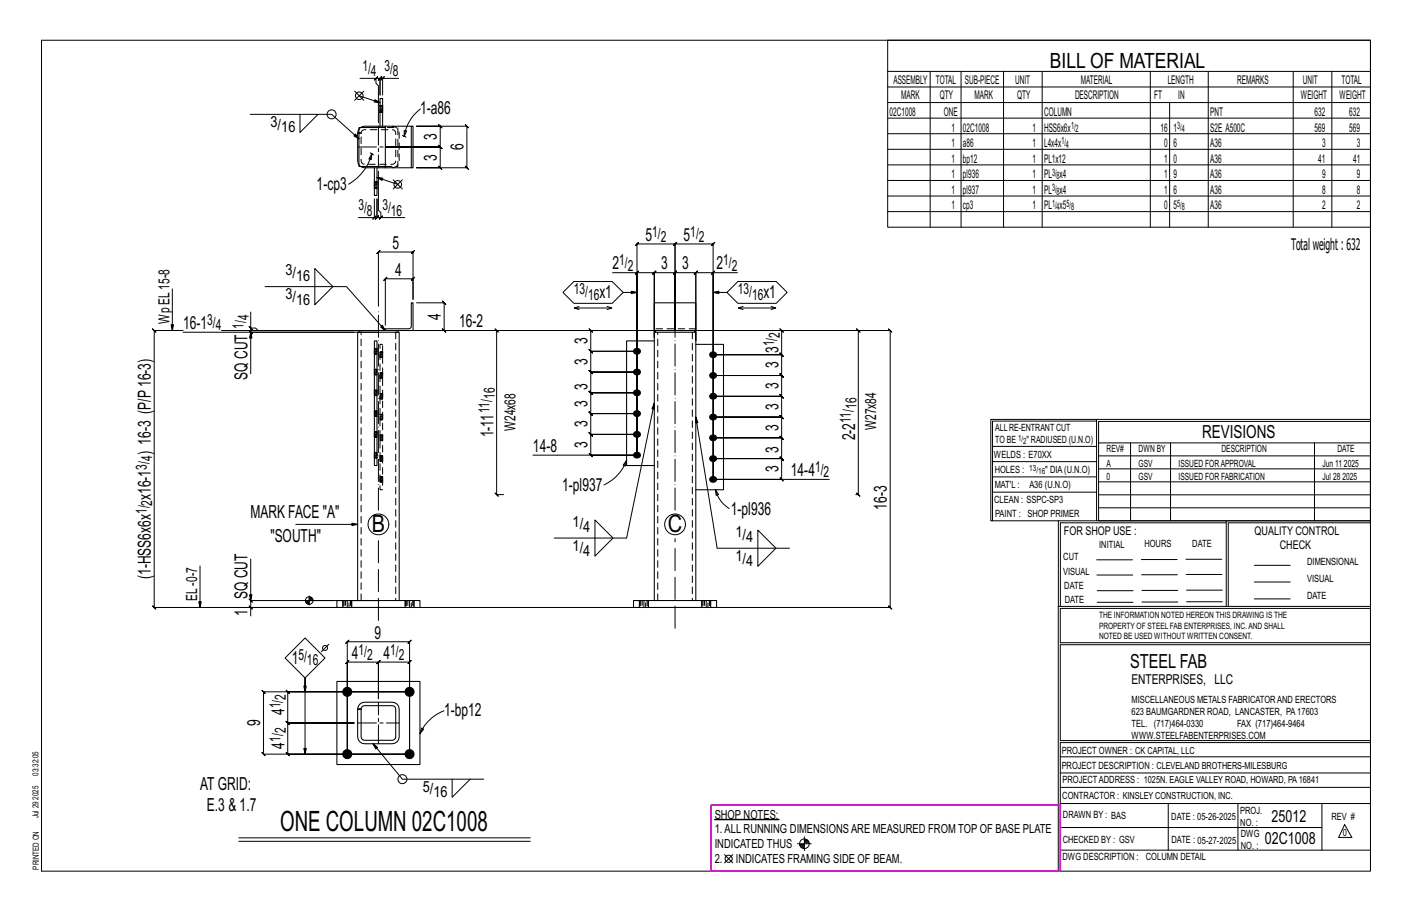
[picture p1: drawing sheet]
<svg xmlns="http://www.w3.org/2000/svg" width="432mm" height="279mm" viewBox="0 0 432 279" stroke-linecap="round" stroke-linejoin="round" font-family="sans-serif">
<g fill="#000" stroke="#000" stroke-width=".31">
<path d="M194 106.8a.99 .99 0 0 1 1.5-.1 .99 .99 0 0 1-.2 1.5 .98 .98 0 0 1-1.3-.1 .98 .98 0 0 1 0-1.3zM194 113.1a.99 .99 0 0 1 1.5-.1 .99 .99 0 0 1-.2 1.5 .98 .98 0 0 1-1.3-.1 .98 .98 0 0 1 0-1.3zM217.3 107.8a.99 .99 0 0 1 1.5-.1 .99 .99 0 0 1-.2 1.5 .98 .98 0 0 1-1.3-.1 .98 .98 0 0 1 0-1.3zM217.3 114.2a.99 .99 0 0 1 1.5-.1 .99 .99 0 0 1-.2 1.5 .98 .98 0 0 1-1.3-.1 .98 .98 0 0 1 0-1.3zM194 119.5a.99 .99 0 0 1 1.5-.1 .99 .99 0 0 1-.2 1.5 .98 .98 0 0 1-1.3-.1 .98 .98 0 0 1 0-1.3zM194 125.8a.99 .99 0 0 1 1.5-.1 .99 .99 0 0 1-.2 1.5 .98 .98 0 0 1-1.3-.1 .98 .98 0 0 1 0-1.3zM194 132.2a.99 .99 0 0 1 1.5-.1 .99 .99 0 0 1-.2 1.5 .98 .98 0 0 1-1.3-.1 .98 .98 0 0 1 0-1.3zM194 138.5a.99 .99 0 0 1 1.5-.1 .99 .99 0 0 1-.2 1.5 .98 .98 0 0 1-1.3-.1 .98 .98 0 0 1 0-1.3zM217.3 120.5a.99 .99 0 0 1 1.5-.1 .99 .99 0 0 1-.2 1.5 .98 .98 0 0 1-1.3-.1 .98 .98 0 0 1 0-1.3zM217.3 126.9a.99 .99 0 0 1 1.5-.1 .99 .99 0 0 1-.2 1.5 .98 .98 0 0 1-1.3-.1 .98 .98 0 0 1 0-1.3zM217.3 133.2a.99 .99 0 0 1 1.5-.1 .99 .99 0 0 1-.2 1.5 .98 .98 0 0 1-1.3-.1 .98 .98 0 0 1 0-1.3zM217.3 139.6a.99 .99 0 0 1 1.5-.1 .99 .99 0 0 1-.2 1.5 .98 .98 0 0 1-1.3-.1 .98 .98 0 0 1 0-1.3z"/>
<path d="M217.3 145.9a.99 .99 0 0 1 1.5-.1 .99 .99 0 0 1-.2 1.5 .98 .98 0 0 1-1.3-.1 .98 .98 0 0 1 0-1.3zM218.6 250.5l19.6 .1z"/>
<circle cx="106.2" cy="211.5" r="1.39"/>
<circle cx="125.2" cy="211.5" r="1.39"/>
<circle cx="106.2" cy="230.5" r="1.39"/>
<circle cx="125.2" cy="230.5" r="1.39"/>
</g>
<g fill="none" stroke="#000" stroke-width=".31">
<path d="M12.7 12.3h406.4v254h-406.4zM271.5 12.3h147.6v57.2h-147.6zM76.5 35h24.9l8.4 7.4-1.6-.8 .5-.6 1.1 1.4M91.7 35v5.5l5.6-5.5M108.5 27.9l2.8 2.8M109.9 29.3l6.3 2.1-1.8-.2 .3-.7 1.5 .9M110.1 24h4.9v1.5l.7 .7v11.3M111.3 27.9l-2.8 2.8M115 24l-.5 .5 1-1zM115 24h1.2l-.5 .5 1-1-.5 .5v5.1v-5.1l-.5 .5 1-1-.5 .5h.8M117 24l.5-.5-1 1zM121.9 24h-4.9v5.1"/>
<path d="M123.6 39.9l.8 .1-.8 1.7zM128.6 33.3a12.7 12.7 0 0 0-5 8.4M271.5 21.8h147.6M271.5 26.6h147.6M271.5 31.4h147.6M271.5 36.1h147.6M284.5 21.8v47.7M293.9 21.8v47.7M306.9 21.8v47.7M318.7 21.8v47.7M351.8 21.8v47.7M357.7 31.4v38.1"/>
<path d="M369.5 21.8v47.7M395.5 21.8v47.7M407.3 21.8v47.7M113.2 46.7l.5 .3M113.7 47l-.2 1.8-.7-.2zM113.7 47a15.3 15.3 0 0 1-7.1 9.3M113.7 47l.5 .4M115.3 54.2l1.5 1 .3-.8-1.8-.2 6.3 2.2M115.7 52.3v12l.8 .7v1.5h7.3M117.8 44.9h16.8l.5 .5-1-1 .5 .5v-6.3l.5 .5-1-1 .5 .5h-7.2h15.4l-.5-.5 1 1-.5-.5v12.7l-.5-.5 1 1-.5-.5h-15.4h7.2l.5 .5-1-1 .5 .5v-6.4l.5 .5-1-1 .5 .5zM120.2 55l2.8 2.8M123 55l-2.8 2.8"/>
<path d="M123.1 41.4l.5 .3M123.6 41.7l.5 .3M271.5 40.9h147.6M271.5 45.6h147.6M271.5 50.4h147.6M271.5 55.2h147.6M271.5 59.9h147.6M114 67l1-1zM114.5 60.8v5.7h-4.9M114.5 66.5h.8l-.5 .5 1-1-.5 .5v-5.7v5.7l-.5 .5 1-1-.5 .5h1.2M116.5 66.5l.5-.5-1 1zM271.5 64.7h147.6"/>
<path d="M52.7 88.3v12.7l-.4-1.7h.8l-.4 1.7M76.2 99.8l1 1zM76.7 95.4v4.9h1.5l.7 .7h36.8M81.1 87.6h24.9l11.8 13.4-1.4-1 .6-.5 .8 1.5M96.3 82.1l5.5 5.5-5.5 5.6zM115.7 93.6v-16.6l-.5 .5 1-1-.5 .5h10.6l-.5 .5 1-1-.5 .5v14.5v-6.3l.5-.5-1 1 .5-.5h-8.5l.5-.5-1 1 .5-.5v14.2M127.4 92.6h8.4l-.5-.5 1 1-.5-.5v8.4l-.5-.5 1 1-.5-.5h-8.4h13M172.2 89.4l3.3-3.3h11.7l3.4 3.3-3.4 3.3h-11.7zM177.1 93.7l-1.5 .5M185.6 93.7l1.5 .5-1.5 .4M187.1 94.2h-11.5l1.5 .4M187.3 83.4h7.5v55.7v-64.5l-.5 .5 1-1-.5 .5h11.6l-.5 .5 1-1-.5 .5v26.4v-17.6l.5-.5-1 1 .5-.5h-6.3l.5-.5-1 1 .5-.5v19.8v-19.8l.5-.5-1 1 .5-.5h-5.3"/>
<path d="M190.6 89.4h4.2l-1.8 .4v-.8l1.8 .4M195.3 82.9l-1 1zM218.1 83.4h-5.3l.5-.5-1 1 .5-.5v20.8v-20.8l.5-.5-1 1 .5-.5h-6.4l.5-.5-1 1 .5-.5v17.6v-26.4l-.5 .5 1-1-.5 .5h11.7l-.5 .5 1-1-.5 .5v71.9v-63.1h7.4M218.1 89.4l1.7 .4v-.8l-1.7 .4h4.2M218.6 82.9l-1 1zM225.6 86.1h11.8l3.3 3.3-3.3 3.3h-11.8l-3.3-3.3zM227.2 93.7l-1.4 .5 1.4 .4M235.8 93.7l1.4 .5h-11.4M237.2 94.2l-1.4 .4M56 101h-8.8l-.5-.5 1 1-.5-.5v84.7l-.5-.5 1 1-.5-.5h225l.5 .5-1-1 .5 .5v-84.7l.5 .5-1-1 .5 .5h-204.5M56 101.6h52.3M76.7 100.3v1.3l-.5-.5 1 1-.5-.5h39"/>
<path d="M76.7 101.6l-.4 1.7h.7l-.3-1.7v12.7M151.4 100.5l1 1zM151.9 101v50.2l-.5-.5 1 1-.5-.5h2.1M262 100.5l1 1zM262.5 101v50.2l-.5-.5 1 1-.5-.5h-.8M163 139.1h31.8h-14.1l.5 .5-1-1 .5 .5v-6.3l.5 .5-1-1 .5 .5h14.1h-14.1l.5 .5-1-1 .5 .5v-6.4l.5 .5-1-1 .5 .5h14.1h-14.1l.5 .5-1-1 .5 .5v-6.3l.5 .5-1-1 .5 .5h14.1h-14.1l.5 .5-1-1 .5 .5v-6.4l.5 .5-1-1 .5 .5h14.1h-14.1l.5 .5-1-1 .5 .5v-6.3l.5 .5-1-1 .5 .5h14.1h-14.1l.5 .5-1-1 .5 .5v-6.4l.5 .5-1-1 .5 .5h58.3l-.5-.5 1 1-.5-.5v7.4l-.5-.5 1 1-.5-.5h-20.9h20.9l-.5-.5 1 1-.5-.5v6.4l-.5-.5 1 1-.5-.5h-20.9h20.9l-.5-.5 1 1-.5-.5v6.3l-.5-.5 1 1-.5-.5h-20.9h20.9l-.5-.5 1 1-.5-.5v6.4l-.5-.5 1 1-.5-.5h-20.9h20.9l-.5-.5 1 1-.5-.5v6.3l-.5-.5 1 1-.5-.5h-20.9h20.9l-.5-.5 1 1-.5-.5v6.4l-.5-.5 1 1-.5-.5h-20.9h20.9l-.5-.5 1 1-.5-.5v6.3l-.5-.5 1 1-.5-.5h-20.9h35.5M200.1 123.3l-.7 1.6 .7 .1v-1.7l-8.5 41.2h-22.1M212.8 127.5l-.1 1.8 .7-.1-.6-1.7 6.5 40.1h22.1M303.5 136.5h31.8M335.3 128.7h-31.8v30.5M335.3 128.2h-32.3v31h20.7M336 135.4h83.1v23.8h-83.1z"/>
<path d="M336 139.4h83.1M345.7 135.4v23.8M358 135.4v23.8M402 135.4v23.8M419.1 135.4v23.8h-44.1v26.2M419.1 128.2h-83.8v31M419.1 128.8h-83.1v6.6M181.9 158.9l5.6 5.6-5.6 5.5zM191.6 140.7l-.3 1.8-.7-.3zM191.6 140.7a13.3 13.3 0 0 1-6.9 7.5M218.8 149.6l.9 1.6-.7 .2zM218.8 149.6l.6 1.9 .8 1.3 1.2 1.4 1.6 1.2"/>
<path d="M303.5 145.8h31.8M303.5 150.4h31.8M303.5 141.1h31.8M323.7 159.2h51.3M323.7 159.2l-.1 107.1M336 155.2h83.1M336 151.3h83.1M336 147.3h83.1M336 143.3h83.1M375 159.8h-50.7v25.6M419.1 159.8h-43.5v25.6M61.2 173v12.7l-.4-1.7h.7l-.3 1.7"/>
<path d="M76.7 170.9v12.7l-.4-1.8h.7l-.3 1.8M90.5 160.3h18.9l-1.8 .4v-.8l1.8 .4M231.8 162.1l5.5 5.5-5.5 5.5zM335.4 171.1h10.9M335.4 175.8h11M349 171h11M349.1 175.7h11M362.7 171h10.9M362.7 175.6h11M383.6 172.8h11M383.6 177.9h11M76.2 185.2l1 1z"/>
<path d="M93.2 183.6h8.8M93.4 183.8h1.2M93.5 184h1.1M93.6 184.2h1M93.8 184.4h.8M94.1 184.6h.5M94.6 182.2v2.8M94.6 183.4h1.1M94.6 183.2h1M94.6 182.9h.9M94.6 182.7h.8M94.6 182.5h.4"/>
<path d="M100.5 196.9l-2.2 2.3M106.2 196.2l-.5 .5 1-1-.5 .5h19l-.5 .5 1-1-.5 .5v34.3v-28.1l.5-.5-1 1 .5-.5h-9.5l.5-.5-1 1 .5-.5v11.2v-11.2l.5-.5-1 1 .5-.5h-9.5l.5-.5-1 1 .5-.5v28.1zM115.7 185.7h-39v2.6M115.7 183.6h-39l-.5-.5 1 1-.5-.5v2.1M323.7 185.4h95.4M335.5 184.1h11M335.5 180.6h11M349.2 184h11M349.2 180.5h11M362.9 180.4h10.9M362.9 184h10.9M383.6 183.1h11"/>
<path d="M419.1 186h-94.9v10.5h94.9M419.1 197.1h-94.9v29.3h94.9v.6h-94.9v39.3M80.1 211l.5 .5h44.6h-37.2l-.5-.5 1 1-.5-.5v9.5l-.5-.5 1 1-.5-.5h20.3h-20.3l-.5-.5 1 1-.5-.5v9.5l-.5-.5 1 1-.5-.5h37.2h-44.6l.5 .5-1-1 .5 .5v-19l.5 .5zM87.2 201.1l6.1-6.1 6.1 6.1-6.1 6.2zM93.3 211.5l.4-1.8h-.8l.4 1.8v-4.2v23.2l-.4-1.7h.8l-.4 1.7M135.8 217.3a13.3 13.3 0 0 0-7.4 7M114.1 227.4l.8 1.5 .6-.4-1.4-1.1 9 10.8h24.8M128.9 222.6l.7 .3-1.2 1.4zM138.3 238.2v5.5l5.5-5.5M324.2 236.3h94.9M324.2 231.4h94.9M73 257.2h89.2"/>
<path d="M73 256.1h89.2M243.9 257.9h4.2M244.5 258.2h1.5M244.6 258.4h1.4M244.7 258.7h1.3M244.9 258.9h1.1M245.2 259.2h.8M246 255.8v4.2M246 257.7h1.4M246 257.2h1.3M246 257.4h1.4M246 256.7h.8"/>
<path d="M246 256.9h1.1M324.2 253h80.1M324.2 245.6h94.9M324.2 259.9h94.9M324.2 240.7h94.9M357.3 245.6v14.3M378.6 245.6v14.3M404.3 245.6v14.3M411.2 252.1l2.2 3.9h-4zM221.6 261.2l2.5 2.6M224.1 261.2l-2.5 2.6"/>
<circle cx="101.4" cy="35" r="1.38"/>
<circle cx="109.9" cy="29.3" r="1.16"/>
<circle cx="121.6" cy="56.4" r="1.16"/>
<circle cx="115.7" cy="160.3" r="3.2"/>
<circle cx="206.4" cy="160.3" r="3.2"/>
<circle cx="94.6" cy="183.6" r="1.16"/>
<circle cx="99.4" cy="198.1" r=".76"/>
<circle cx="123.1" cy="238.2" r="1.38"/>
<circle cx="246" cy="257.9" r="1.47"/>
<circle cx="222.8" cy="262.5" r="1.1"/>
</g>
<path d="M217.5 246h106.8v20.3h-106.8z" fill="none" stroke="#f0f" stroke-width=".5"/>
<g fill="none" stroke="#000" stroke-width=".32">
<path d="M109.8 39.5l-.4 1.2h.4h-.4v8.5l.4 1.1M116.2 34.4h.1M116.2 32.2h.1M116.2 38.6v-8.5h.8v8.5M117 34.4h.1M117 32.2h.1M117.8 38.6h-6.3l-1.2 .4M117.8 39h-8v11.9h8M125.8 38.6h.5v12.7h-.5zM125.8 38.6h-8v12.7M110.3 50.9l1.2 .4h6.3M114.5 55.5h.1"/>
<path d="M114.5 57.6h.1M114.5 51.3v8.5h.8v-8.5M115.3 55.5h.1M115.3 57.6h.1M117.8 51.3h8M200.1 92.6h12.7v8.4h-12.7zM109.8 101.6h-.4v82M110 101.6h11.7M114.5 104.2h.8v38.1h-.8zM117.8 100.5h7.2a.79 .79 0 0 0 .8-.8v-7.1h.5v8.4h-8.5zM117.8 101h-8v.6h.9M121.7 101v.6h.4v82"/>
<path d="M200.1 104.2h-8.5v38.1h8.5M200.5 101v.6h-.4v82M200.5 101.6h11.9M212.4 101v.6h.4v82M212.8 105.3h8.5v44.4h-8.5M103 183.6h25.4v2.1h-25.4zM104.8 183.6h.1M104.8 185.7h.1M107.6 183.6h.1M107.6 185.7h.1M123.9 183.6h.1M123.9 185.7h.1"/>
<path d="M126.6 183.6h.1M126.6 185.7h.1M193.7 183.6h25.4v2.1h-25.4zM195.5 183.6h.1M195.5 185.7h.1M198.3 183.6h.1M198.3 185.7h.1M214.6 183.6h.1M214.6 185.7h.1M217.3 183.6h.1M217.3 185.7h.1M103 208.3h25.4v25.4h-25.4z"/>
<path d="M110 215.3l.7-.5 .8-.1h8.5a2.12 2.12 0 0 1 2.1 2.1v8.4a2.12 2.12 0 0 1-2.1 2.2h-8.5a2.12 2.12 0 0 1-2.1-2.2v-8.4l.1-.8zM110.7 216l.8-.3h8.5a1.06 1.06 0 0 1 1 1.1v8.4a1.06 1.06 0 0 1-1 1.1h-8.5a1.06 1.06 0 0 1-1.1-1.1v-8.4z"/>
</g>
<g fill="none" stroke="#000" stroke-width=".31" stroke-dasharray="2 1.4">
<path d="M110.3 39l-.5 .5M110.7 40l.8-.4h8.5a1.06 1.06 0 0 1 1 1.1v8.5a1.06 1.06 0 0 1-1 1h-8.5a1.06 1.06 0 0 1-1.1-1v-8.5zM116.2 34.4v-.1M116.2 33.1v.4h.8v-.4h-.8v-.3M116.2 34.4h.8M117 32.2h-.8M117 33.5v.3h-.8v-.3M117 33.8v.3h-.8v-.3M117 34.1v.2h-.8v-.2M117 34.3v.1M117 32.2v.1M117 32.5v-.2l-.8-.1"/>
<path d="M117 32.8v-.3h-.8v-.2M117 33.1v-.3h-.8v-.3M109.8 40.7h.6zM109.8 50.3l.5 .6M114.5 56.4v-.4h.8v.4M114.5 56v-.2h.8v.2M114.5 55.8v-.2h.8v.2M114.5 55.6v-.1M114.5 57.6h.1M114.5 57.4v.2h.8M114.5 57.1v.3h.8v.2M114.5 56.8v.3h.8v.3"/>
<path d="M114.5 57.6h.8M115.3 55.5h-.8M115.3 55.5v.1M115.3 56.8v-.4h-.8v.4h.8v.3M117.8 50.9h3.9v-11.9h-3.9M120 51.3a2.12 2.12 0 0 0 2.1-2.1v-8.5a2.12 2.12 0 0 0-2.1-2.1M114.5 108.2h.8zM114.5 108.2v-.2M114.5 107.7v.3h.8v.2M114.5 107.4v-.3h.8v.3M114.5 107.1v-.3h.8v.3M114.5 106.8v-.2h.8v.2"/>
<path d="M114.5 106.6h.8M114.5 114.5l.8 .1zM114.5 114.5v-.2M114.5 114.1v.2h.8v.2M114.5 113.7v-.3h.8v.3M114.5 113.4v-.3h.8v.3M114.5 113.1v-.2h.8v.2M114.5 112.9h.8M114.5 119.8v-.3h.8v.3M114.5 119.5v-.2h.8v.2M114.5 119.3h.8M115.3 107.7v-.3h-.8v.3h.8v.3"/>
<path d="M115.3 114.1v-.4h-.8v.4h.8v.2M116.2 107.6h.8zM116.2 108.1v.3h.8v-.3h-.8v-.3M116.2 113.9l.8 .1zM116.2 114.5v.3h.8v-.3h-.8v-.3M116.2 105.3h.8v44.4h-.8zM117 107.6v.2M117 108.1v-.3h-.8v-.2M117 108.4v.4h-.8v-.4M117 108.8v.3h-.8v-.3M117 109.1v.1h-.8v-.1M117 109.2h-.8"/>
<path d="M117 114v.2M117 114.5v-.3h-.8v-.2M117 114.8v.3h-.8v-.3M117 115.1v.3h-.8v-.3M117 115.4v.2h-.8v-.2M117 115.6h-.8M121 101.6v82M211.7 101.6v82M212.8 100.5h-12.7M114.5 120.9h.8zM114.5 120.9v-.2M114.5 120.4v.3h.8v.2"/>
<path d="M114.5 120.1v-.3h.8v.3M114.5 127.2l.8 .1zM114.5 127.2v-.2M114.5 126.8v.2h.8v.2M114.5 126.4v-.3h.8v.3M114.5 126.1v-.3h.8v.3M114.5 125.8v-.2h.8v.2M114.5 125.6h.8M114.5 133.6h.8zM114.5 133.6v-.2M114.5 133.1v.3h.8v.2M114.5 132.8v-.3h.8v.3"/>
<path d="M114.5 132.5v-.3h.8v.3M114.5 132.2v-.2h.8v.2M114.5 132h.8M114.5 139.9l.8 .1zM114.5 139.9v-.2M114.5 139.5v.2h.8v.2M114.5 139.1v-.3h.8v.3M114.5 138.8v-.3h.8v.3M114.5 138.5v-.2h.8v.2M114.5 138.3h.8M115.3 120.4v-.3h-.8v.3h.8v.3M115.3 126.8v-.4h-.8v.4h.8v.2"/>
<path d="M115.3 133.1v-.3h-.8v.3h.8v.3M115.3 139.5v-.4h-.8v.4h.8v.2M116.2 120.3h.8zM116.2 120.8v.3h.8v-.3h-.8v-.3M116.2 126.6l.8 .1zM116.2 127.2v.3h.8v-.3h-.8v-.3M116.2 133h.8zM116.2 133.5v.3h.8v-.3h-.8v-.3M116.2 139.3l.8 .1zM116.2 139.9v.3h.8v-.3h-.8v-.3M117 120.3v.2M117 120.8v-.3h-.8v-.2"/>
<path d="M117 121.1v.4h-.8v-.4M117 121.5v.3h-.8v-.3M117 121.8v.1h-.8v-.1M117 121.9h-.8M117 126.7v.2M117 127.2v-.3h-.8v-.2M117 127.5v.3h-.8v-.3M117 127.8v.3h-.8v-.3M117 128.1v.2h-.8v-.2M117 128.3h-.8M117 133v.2M117 133.5v-.3h-.8v-.2"/>
<path d="M117 133.8v.4h-.8v-.4M117 134.2v.3h-.8v-.3M117 134.5v.1h-.8v-.1M117 134.6h-.8M117 139.4v.2M117 139.9v-.3h-.8v-.2M116.2 145.7h.8zM116.2 146.2v.3h.8v-.3h-.8v-.3M117 140.2v.3h-.8v-.3M117 140.5v.3h-.8v-.3M117 140.8v.2h-.8v-.2M117 141h-.8"/>
<path d="M117 145.7v.2M117 146.2v-.3h-.8v-.2M117 146.5v.4h-.8v-.4M117 146.9v.3h-.8v-.3M117 147.2v.1h-.8v-.1M117 147.3h-.8M104.8 183.6v2.1M104.8 183.6h.1M105.2 183.6h-.3l-.1 2.1M105.7 183.6h-.5v2.1h-.3M106.2 183.6h.5v2.1h-.5zM106.2 183.6h-.5v2.1h-.5"/>
<path d="M106.2 185.7h-.5M106.7 183.6h.5v2.1h-.5M107.2 183.6h.3v2.1h-.3M107.5 183.6h.1M107.6 185.7h-.1M107.6 185.7v-2.1M110.4 183.6v-82M123.9 183.6v2.1M123.9 183.6h.1M124.3 183.6h-.3l-.1 2.1M124.7 183.6h-.4v2.1h-.3M125.2 183.6h.6v2.1h-.6z"/>
<path d="M125.2 183.6h-.5v2.1h-.4M125.2 185.7h-.5M125.8 183.6h.4v2.1h-.4M126.2 183.6h.3v2.1h-.3M126.5 183.6h.1M126.6 185.7h-.1M126.6 185.7v-2.1M195.5 183.6v2.1M195.5 183.6h.1M195.9 183.6h-.3l-.1 2.1M196.4 183.6h-.5v2.1h-.3M196.9 183.6h.5v2.1h-.5z"/>
<path d="M196.9 183.6h-.5v2.1h-.5M196.9 185.7h-.5M197.4 183.6h.5v2.1h-.5M197.9 183.6h.3v2.1h-.3M198.2 183.6h.1M198.3 185.7h-.1M198.3 185.7v-2.1M201.1 183.6v-82M214.6 183.6v2.1M214.6 183.6h.1M215 183.6h-.3l-.1 2.1M215.4 183.6h-.4v2.1h-.3"/>
<path d="M216 183.6h.5v2.1h-.5zM216 183.6h-.6v2.1h-.4M216 185.7h-.6M216.5 183.6h.4v2.1h-.4M216.9 183.6h.3v2.1h-.3M217.2 183.6h.1M217.3 185.7h-.1M217.3 185.7v-2.1M109.4 216.8h1z"/>
</g>
<path d="M115.7 156v-61.3M206.4 156v-61.3M115.7 189.7v-25.1M206.4 192.1v-27.5" fill="none" stroke="#000" stroke-width=".31" stroke-dasharray="6.8 1 0 1"/>
<path d="M115.7 38.6v12.7M109.4 44.9h12.7M109.4 221h12.7M115.7 227.4v-12.7" fill="none" stroke="#000" stroke-width=".31" stroke-dasharray="5.8 1 1 1"/>
<text font-size="8.6" x="85.7" y="254.2">ONE COLUMN 02C1008</text>
<g font-size="7.3">
<text x="113.7" y="162.7">B</text>
<text x="204.2" y="162.7">C</text>
</g>
<text font-size="6.4" x="321.1" y="20.7">BILL OF MATERIAL</text>
<text font-size="5.9" x="345.6" y="204.1">STEEL FAB</text>
<g font-size="5.5">
<text x="128.5" y="34.8">1-a86</text>
<text x="133.6" y="42.8" transform="rotate(-90 133.6 42.8)">3</text>
<text x="141.8" y="45.8" transform="rotate(-90 141.8 45.8)">6</text>
<text x="133.6" y="49.1" transform="rotate(-90 133.6 49.1)">3</text>
<text x="96.8" y="58.2">1-cp3</text>
<text x="120" y="76">5</text>
<text x="197.4" y="73.6">5</text>
<text x="209.1" y="73.6">5</text>
<text x="187.3" y="82.4">2</text>
<text x="202.2" y="82.4">3</text>
<text x="208.6" y="82.4">3</text>
<text x="219.1" y="82.4">2</text>
<text x="120.9" y="84.2">4</text>
<text x="183.3" y="91.2">x1</text>
<text x="233.5" y="91.2">x1</text>
<text x="56" y="100.6">16-1</text>
<text x="134.8" y="97.8" transform="rotate(-90 134.8 97.8)">4</text>
<text x="140.4" y="100">16-2</text>
<text x="179.7" y="105.2" transform="rotate(-90 179.7 105.2)">3</text>
<text x="238" y="107.9" transform="rotate(-90 238 107.9)">3</text>
<text x="179.7" y="111.6" transform="rotate(-90 179.7 111.6)">3</text>
<text x="238" y="112.6" transform="rotate(-90 238 112.6)">3</text>
<text x="75.7" y="116" transform="rotate(-90 75.7 116)">SQ CUT</text>
<text x="179.7" y="119.1" transform="rotate(-90 179.7 119.1)">3</text>
<text x="238" y="119" transform="rotate(-90 238 119)">3</text>
<text x="179.7" y="124.3" transform="rotate(-90 179.7 124.3)">3</text>
<text x="238" y="125.3" transform="rotate(-90 238 125.3)">3</text>
<text x="179.7" y="130.6" transform="rotate(-90 179.7 130.6)">3</text>
<text x="238" y="131.7" transform="rotate(-90 238 131.7)">3</text>
<text x="150.9" y="133.7" transform="rotate(-90 150.9 133.7)">1-11</text>
<text x="179.7" y="137" transform="rotate(-90 179.7 137)">3</text>
<text x="261.5" y="134.6" transform="rotate(-90 261.5 134.6)">2-2</text>
<text x="367.6" y="134">REVISIONS</text>
<text x="46.2" y="139.2" transform="rotate(-90 46.2 139.2)">) 16-3 (P/P16-3)</text>
<text x="163" y="138.1">14-8</text>
<text x="238" y="138.5" transform="rotate(-90 238 138.5)">3</text>
<text x="238" y="144.4" transform="rotate(-90 238 144.4)">3</text>
<text x="241.9" y="145.6">14-4</text>
<text x="46.2" y="152.8" transform="rotate(-90 46.2 152.8)">x16-1</text>
<text x="171.9" y="150.1">1-pl937</text>
<text x="271.2" y="155.9" transform="rotate(-90 271.2 155.9)">16-3</text>
<text x="76.6" y="158.3">MARK FACE &quot;A&quot;</text>
<text x="223.5" y="157.4">1-pl936</text>
<text x="82.7" y="165.6">&quot;SOUTH&quot;</text>
<text x="46.2" y="177" transform="rotate(-90 46.2 177)">(1-HSS6x6x</text>
<text x="75.7" y="183.1" transform="rotate(-90 75.7 183.1)">SQ CUT</text>
<text x="75.7" y="188.3" transform="rotate(-90 75.7 188.3)">1</text>
<text x="114.6" y="195.2">9</text>
<text x="89.2" y="202.9">1</text>
<text x="107.6" y="201.4">4</text>
<text x="117.3" y="201.4">4</text>
<text x="87" y="218.6" transform="rotate(-90 87 218.6)">4</text>
<text x="135.8" y="219">1-bp12</text>
<text x="79.6" y="222" transform="rotate(-90 79.6 222)">9</text>
<text x="87" y="228.9" transform="rotate(-90 87 228.9)">4</text>
<text x="61.2" y="241.4">AT GRID:</text>
<text x="63.3" y="248">E.3 &amp; 1.7</text>
</g>
<g font-size="5.1">
<text x="388.9" y="251.3">25012</text>
<text x="386.8" y="258.1">02C1008</text>
</g>
<text font-size="4.9" x="394.8" y="76.4">Totalweight : 632</text>
<g font-size="4.7">
<text x="110.8" y="21.7">1/</text>
<text x="113.5" y="23.4">4</text>
<text x="117.5" y="21.7">3/</text>
<text x="120.1" y="23.4">8</text>
<text x="82.7" y="38.8">3/</text>
<text x="86" y="40.5">16</text>
<text x="109.6" y="64.3">3/</text>
<text x="112.2" y="65.9">8</text>
<text x="116.9" y="64.3">3/</text>
<text x="119.5" y="65.9">16</text>
<text x="199.5" y="72.3">1/</text>
<text x="202.1" y="74">2</text>
<text x="211.1" y="72.3">1/</text>
<text x="213.7" y="74">2</text>
<text x="189.4" y="81.1">1/</text>
<text x="192" y="82.8">2</text>
<text x="221.2" y="81.1">1/</text>
<text x="223.8" y="82.8">2</text>
<text x="87.3" y="84.1">3/</text>
<text x="90.5" y="85.8">16</text>
<text x="175.5" y="89.9">13/</text>
<text x="225.6" y="89.9">13/</text>
<text x="87.3" y="91.5">3/</text>
<text x="90.5" y="93.1">16</text>
<text x="179.8" y="91.6">16</text>
<text x="230" y="91.6">16</text>
<text x="51.9" y="98.9" transform="rotate(-90 51.9 98.9)">Wp EL15-8</text>
<text x="63.4" y="99.3">3/</text>
<text x="66" y="101">4</text>
<text x="74.4" y="100.5" transform="rotate(-90 74.4 100.5)">1/</text>
<text x="76.1" y="97.9" transform="rotate(-90 76.1 97.9)">4</text>
<text x="236.8" y="105.9" transform="rotate(-90 236.8 105.9)">1/</text>
<text x="238.5" y="103.3" transform="rotate(-90 238.5 103.3)">2</text>
<text x="151.3" y="122" transform="rotate(-90 151.3 122)">16</text>
<text x="261.9" y="125" transform="rotate(-90 261.9 125)">16</text>
<text x="149.6" y="126.3" transform="rotate(-90 149.6 126.3)">11/</text>
<text x="157.6" y="131.9" transform="rotate(-90 157.6 131.9)">W24x68</text>
<text x="260.2" y="129.3" transform="rotate(-90 260.2 129.3)">11/</text>
<text x="267.9" y="131.5" transform="rotate(-90 267.9 131.5)">W27x84</text>
<text x="44.9" y="143.6" transform="rotate(-90 44.9 143.6)">3/</text>
<text x="46.6" y="141" transform="rotate(-90 46.6 141)">4</text>
<text x="249.2" y="144.3">1/</text>
<text x="251.8" y="146">2</text>
<text x="46.6" y="154.5" transform="rotate(-90 46.6 154.5)">2</text>
<text x="44.9" y="157.2" transform="rotate(-90 44.9 157.2)">1/</text>
<text x="175.1" y="161">1/</text>
<text x="178.4" y="162.7">4</text>
<text x="224.9" y="164.1">1/</text>
<text x="228.2" y="165.8">4</text>
<text x="175.1" y="168.3">1/</text>
<text x="178.4" y="170">4</text>
<text x="224.9" y="171.4">1/</text>
<text x="228.2" y="173.1">4</text>
<text x="60.3" y="183.6" transform="rotate(-90 60.3 183.6)">EL-0-7</text>
<text x="91.3" y="201.7">5/</text>
<text x="93.9" y="203.3">16</text>
<text x="109.6" y="200.2">1/</text>
<text x="112.3" y="201.8">2</text>
<text x="119.3" y="200.2">1/</text>
<text x="121.9" y="201.8">2</text>
<text x="87.4" y="214" transform="rotate(-90 87.4 214)">2</text>
<text x="85.8" y="216.6" transform="rotate(-90 85.8 216.6)">1/</text>
<text x="85.8" y="226.8" transform="rotate(-90 85.8 226.8)">1/</text>
<text x="87.4" y="224.2" transform="rotate(-90 87.4 224.2)">2</text>
<text x="129.3" y="242">5/</text>
<text x="132.5" y="243.7">16</text>
</g>
<text font-size="4.2" x="346" y="209.1">ENTERPRISES, LLC</text>
<g font-size="3.8">
<text x="218.6" y="250.3">SHOP NOTES:</text>
<text x="218.6" y="254.8">1.ALL RUNNING DIMENSIONSARE MEASURED FROM TOP OF BASE PLATE</text>
<text x="218.6" y="263.8">2.</text>
<text x="218.6" y="259.3">INDICATED THUS</text>
<text x="225" y="263.8">INDICATES FRAMING SIDE OF BEAM.</text>
</g>
<g font-size="3.7">
<text x="273.2" y="25.6">ASSEMBLY</text>
<text x="286.2" y="25.6">TOTAL</text>
<text x="295.1" y="25.6">SUB-PIECE</text>
<text x="310.4" y="25.6">UNIT</text>
<text x="330.5" y="25.6">MATERIAL</text>
<text x="357.1" y="25.6">LENGTH</text>
<text x="378.3" y="25.6">REMARKS</text>
<text x="398.4" y="25.6">UNIT</text>
<text x="410.2" y="25.6">TOTAL</text>
<text x="272.1" y="35.5">02C1008</text>
<text x="275.6" y="30.4">MARK</text>
<text x="287.4" y="30.4">QTY</text>
<text x="288.6" y="35.5">ONE</text>
<text x="298" y="30.4">MARK</text>
<text x="311" y="30.4">QTY</text>
<text x="319.3" y="35.5">COLUMN</text>
<text x="328.7" y="30.4">DESCRIPTION</text>
<text x="353" y="30.4">FT</text>
<text x="360.3" y="30.4">IN</text>
<text x="370.1" y="35.5">PNT</text>
<text x="397.8" y="30.4">WEIGHT</text>
<text x="402" y="35.5">632</text>
<text x="409.6" y="30.4">WEIGHT</text>
<text x="412.6" y="35.5">632</text>
<text x="290.9" y="40.2">1</text>
<text x="294.5" y="40.2">02C1008</text>
<text x="315.8" y="40.2">1</text>
<text x="319.3" y="40.2">HSS6x6x</text>
<text x="354.9" y="40.2">16</text>
<text x="358.9" y="40.2">1</text>
<text x="370.1" y="40.2">S2E A500C</text>
<text x="402" y="40.2">569</text>
<text x="412.6" y="40.2">569</text>
<text x="290.9" y="45">1</text>
<text x="294.5" y="45">a86</text>
<text x="315.8" y="45">1</text>
<text x="319.3" y="45">L4x4x</text>
<text x="356" y="45">0</text>
<text x="358.9" y="45">6</text>
<text x="370.1" y="45">A36</text>
<text x="404.3" y="45">3</text>
<text x="415" y="45">3</text>
<text x="290.9" y="49.7">1</text>
<text x="294.5" y="49.7">bp12</text>
<text x="315.8" y="49.7">1</text>
<text x="319.3" y="49.7">PL1x12</text>
<text x="356" y="49.7">1</text>
<text x="358.9" y="49.7">0</text>
<text x="370.1" y="49.7">A36</text>
<text x="403.2" y="49.7">41</text>
<text x="413.8" y="49.7">41</text>
<text x="290.9" y="54.5">1</text>
<text x="290.9" y="59.3">1</text>
<text x="294.5" y="54.5">pl936</text>
<text x="294.5" y="59.3">pl937</text>
<text x="315.8" y="54.5">1</text>
<text x="315.8" y="59.3">1</text>
<text x="319.3" y="54.5">PL x4</text>
<text x="319.3" y="59.3">PL x4</text>
<text x="356" y="54.5">1</text>
<text x="356" y="59.3">1</text>
<text x="358.9" y="54.5">9</text>
<text x="358.9" y="59.3">6</text>
<text x="370.1" y="54.5">A36</text>
<text x="370.1" y="59.3">A36</text>
<text x="404.3" y="54.5">9</text>
<text x="404.3" y="59.3">8</text>
<text x="415" y="54.5">9</text>
<text x="415" y="59.3">8</text>
<text x="290.9" y="64">1</text>
<text x="294.5" y="64">cp3</text>
<text x="315.8" y="64">1</text>
<text x="319.3" y="64">PL x5</text>
<text x="356" y="64">0</text>
<text x="358.9" y="64">5</text>
<text x="370.1" y="64">A36</text>
<text x="404.3" y="64">2</text>
<text x="415" y="64">2</text>
<text x="325.3" y="163.4">FOR SHOP USE :</text>
<text x="383.7" y="163.4">QUALITY CONTROL</text>
<text x="391.4" y="167.8">CHECK</text>
</g>
<g font-size="3.1">
<text x="327.5" y="39.4">1/</text>
<text x="328.9" y="40.5">2</text>
<text x="360" y="39.4">3/</text>
<text x="361.4" y="40.5">4</text>
<text x="324.6" y="44.1">1/</text>
<text x="326" y="45.3">4</text>
<text x="321.7" y="53.7">3/</text>
<text x="321.7" y="58.4">3/</text>
<text x="323.1" y="54.8">8</text>
<text x="323.1" y="59.5">8</text>
<text x="321.7" y="63.2">1/</text>
<text x="323.1" y="64.3">4</text>
<text x="326.1" y="63.2">5/</text>
<text x="327.5" y="64.3">8</text>
<text x="360" y="63.2">5/</text>
<text x="361.4" y="64.3">8</text>
<text x="304.3" y="131.7">ALL RE-ENTRANT CUT</text>
<text x="304.3" y="135.4">TO BE</text>
<text x="313.9" y="135.4">&quot; RADIUSED (U.N.O)</text>
<text x="304" y="139.9">WELDS : E70XX</text>
<text x="338.4" y="142.8">A</text>
<text x="338.4" y="138.2">REV#</text>
<text x="348.2" y="142.8">GSV</text>
<text x="348.2" y="138.2">DWN BY</text>
<text x="360.4" y="142.8">ISSUED FORAPPROVAL</text>
<text x="373.5" y="138.2">DESCRIPTION</text>
<text x="404.4" y="142.8">Jun 11</text>
<text x="409" y="138.2">DATE</text>
<text x="411" y="142.8">2025</text>
<text x="304.2" y="144.6">HOLES :</text>
<text x="304.2" y="149.2">MAT'L :</text>
<text x="314.8" y="149.3">A36 (U.N.O)</text>
<text x="319.6" y="144.7">&quot; DIA(U.N.O)</text>
<text x="338.4" y="146.7">0</text>
<text x="348.2" y="146.7">GSV</text>
<text x="360.4" y="146.7">ISSUED FOR FABRICATION</text>
<text x="404.4" y="146.7">Jul 28</text>
<text x="410.5" y="146.7">2025</text>
<text x="304" y="153.6">CLEAN : SSPC-SP3</text>
<text x="304.4" y="157.9">PAINT : SHOP PRIMER</text>
<text x="336.2" y="167.4">INITIAL</text>
<text x="350" y="167.1">HOURS</text>
<text x="364.6" y="167.2">DATE</text>
<text x="325.2" y="171.3">CUT</text>
<text x="399.8" y="172.8">DIMENSIONAL</text>
<text x="325.1" y="175.8">VISUAL</text>
<text x="399.8" y="177.9">VISUAL</text>
<text x="325.5" y="180">DATE</text>
<text x="325.7" y="184.4">DATE</text>
<text x="399.8" y="183.1">DATE</text>
<text x="346" y="215">MISCELLANEOUS METALS FABRICATORAND ERECTORS</text>
<text x="346" y="218.6">623 BAUMGARDNER ROAD, LANCASTER, PA17603</text>
<text x="346" y="225.8">WWW.STEELFABENTERPRISES.COM</text>
<text x="346" y="222.2">TEL. (717)464-0330</text>
<text x="378.3" y="222.2">FAX (717)464-9464</text>
<text x="324.7" y="230.5">PROJECT OWNER : CK CAPITAL, LLC</text>
<text x="324.7" y="235.1">PROJECT DESCRIPTION : CLEVELAND BROTHERS-MILESBURG</text>
<text x="324.9" y="239.5">PROJECTADDRESS : 1025N. EAGLE VALLEY ROAD, HOWARD, PA16841</text>
<text x="324.9" y="244.2">CONTRACTOR : KINSLEY CONSTRUCTION, INC.</text>
<text x="325.1" y="250">DRAWN BY : BAS</text>
<text x="358.2" y="250.5">DATE : 05-26-2025</text>
<text x="379.3" y="248.9">PROJ.</text>
<text x="407.2" y="250.5">REV #</text>
<text x="325" y="257.6">CHECKED BY : GSV</text>
<text x="358.3" y="257.7">DATE : 05-27-2025</text>
<text x="379.3" y="252.5">NO. :</text>
<text x="379.5" y="255.9">DWG</text>
<text x="410.6" y="255.5">0</text>
<text x="324.9" y="262.9">DWG DESCRIPTION :</text>
<text x="350.4" y="263">COLUMN DETAIL</text>
<text x="379.5" y="259.5">NO. :</text>
</g>
<g font-size="2.7">
<text x="336.1" y="189">THE INFORMATION NOTED HEREON THIS DRAWING IS THE</text>
<text x="336.1" y="195.4">NOTED BE USED WITHOUT WRITTEN CONSENT.</text>
<text x="336.1" y="192.2">PROPERTY OF STEEL FAB ENTERPRISES, INC.AND SHALL</text>
</g>
<g font-size="2.6">
<text x="311.4" y="134.7">1/</text>
<text x="312.9" y="135.6">2</text>
<text x="314.7" y="144">13/</text>
<text x="317.5" y="145">16</text>
</g>
<g font-size="2.5">
<text x="11.7" y="237.1" transform="rotate(-90 11.7 237.1)">03:32:05</text>
<text x="11.8" y="244.4" transform="rotate(-90 11.8 244.4)">2025</text>
<text x="11.8" y="250.1" transform="rotate(-90 11.8 250.1)">Jul 29</text>
<text x="11.9" y="265.8" transform="rotate(-90 11.9 265.8)">PRINTED ON</text>
</g>
</svg>
